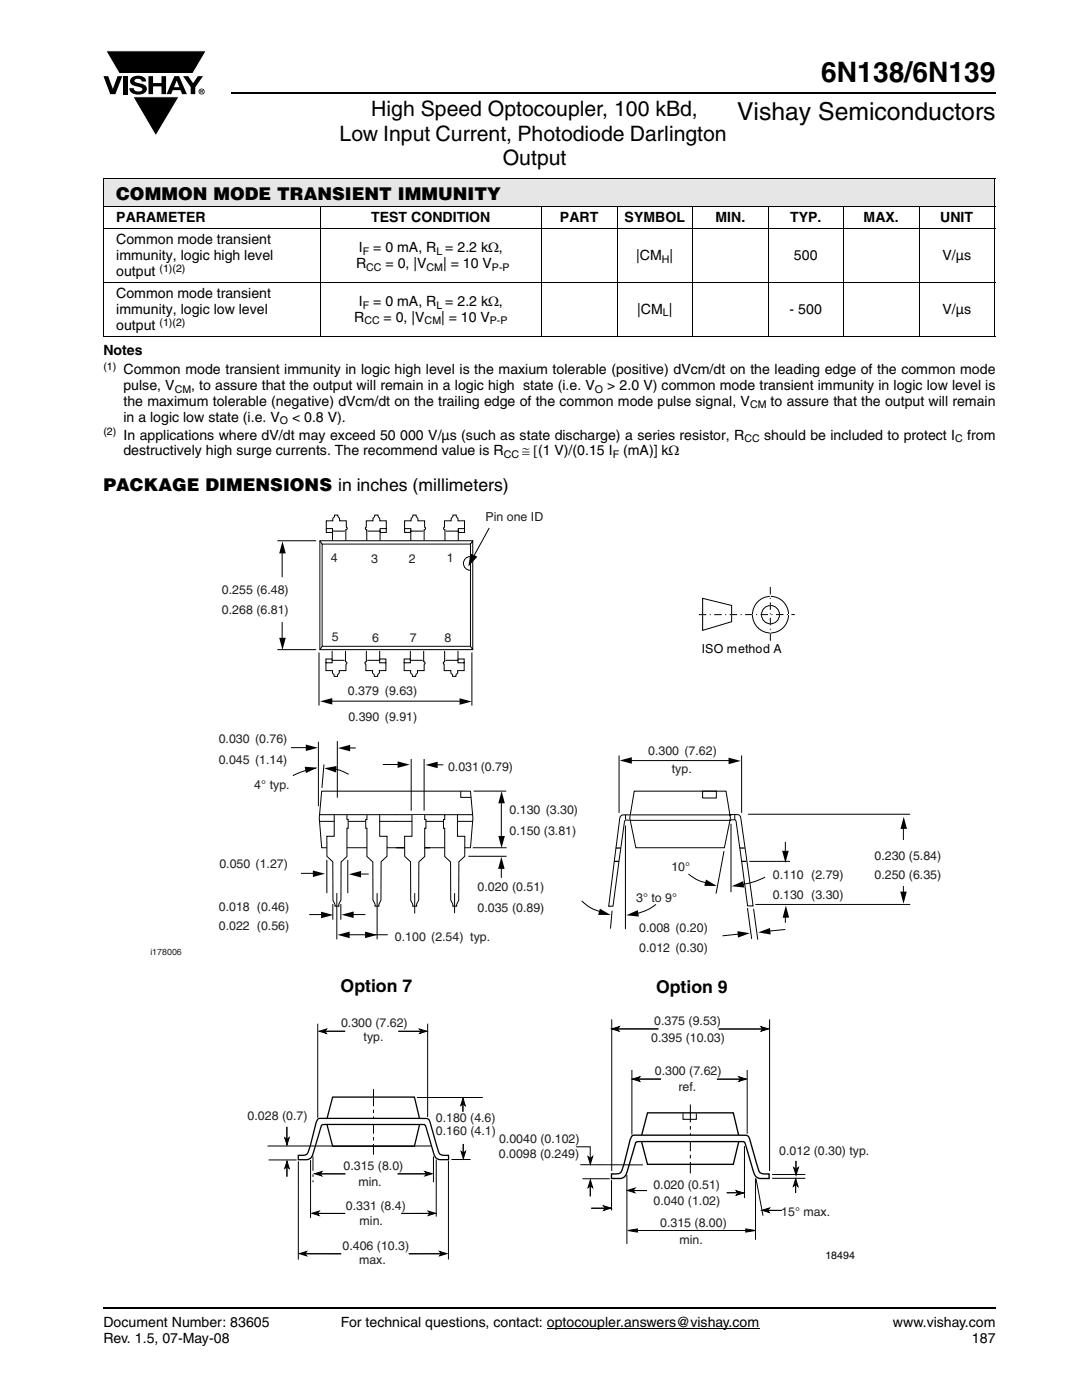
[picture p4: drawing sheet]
<svg xmlns="http://www.w3.org/2000/svg" width="216mm" height="279mm" viewBox="0 0 216 279" stroke-linecap="round" stroke-linejoin="round" font-family="sans-serif">
<path d="M109.1 265.1h42.4" fill="none" stroke="#000" stroke-width=".2"/>
<path d="M20.6 261h178" fill="none" stroke="#000" stroke-width=".36"/>
<path d="M20.6 10.1h20.7v17.2h-20.7z" fill="#fff"/>
<g fill="#000">
<path d="M20.6 15.2h1l.9 2.5 1-2.5h.9l-1.4 3.6h-1zM21.1 10.1h20.1l-2.7 4.6h-14.7zM24.6 15.2h.9v3.6h-.9zM26.3 15.5a2.1 2.1 0 0 1 2.8 .3l.1 .5h-.9a.79 .79 0 0 0-.7-.6 .79 .79 0 0 0-.8 .4l.3 .3 1 .3a1.08 1.08 0 0 1 1.2 1 1.08 1.08 0 0 1-1.1 1.1 1.73 1.73 0 0 1-2.4-1.2h.9a.96 .96 0 0 0 .8 .7 .96 .96 0 0 0 .9-.5 1.31 1.31 0 0 0-1.2-.6 1.03 1.03 0 0 1-1.1-.5 1.03 1.03 0 0 1 .2-1.2zM29.6 15.2h.9v1.4h1.7v-1.4h.9v3.6h-.9v-1.6h-1.7v1.6h-.9zM26.5 19.3h9.2l-4.6 7.8zM36.5 15.2h1.1l.9 1.4 1-1.4h1l-1.5 2.2v1.4h-.9v-1.4z"/>
<path d="M35.3 16.1l-.6 1.3h1.1zM34.8 15.2h.9l1.6 3.6h-1l-.3-.8h-1.5l-.3 .8h-1z"/>
<path d="M40.1 18v.2h.2v-.1zM40 17.9l.4 .1 .1 .1-.2 .2 .2 .3-.3-.3-.1 .3h-.1zM39.8 18.3a.46 .46 0 0 0 .9 0 .46 .46 0 0 0-.9 0zM39.6 18.3a.6 .6 0 0 1 1.2 0 .6 .6 0 0 1-1.2 0z"/>
</g>
<path d="M21.1 10.1h20.1l-2.7 4.6h-14.7zM26.5 19.3h9.2l-4.6 7.8z" fill="none" stroke="#fff" stroke-width=".2"/>
<path d="M46.1 18.6h152.5" fill="none" stroke="#000" stroke-width=".36"/>
<path d="M20.6 35.7h177.9v5.5h-177.9z" fill="#e6e6e6"/>
<g fill="#fff">
<path d="M20.6 41.2h43.3v4.4h-43.3z"/>
<path d="M63.9 41.2h44.2v4.4h-44.2z"/>
<path d="M108.1 41.2h15v4.4h-15z"/>
<path d="M123.1 41.2h15.1v4.4h-15.1z"/>
<path d="M138.2 41.2h15v4.4h-15z"/>
<path d="M153.2 41.2h15.1v4.4h-15.1z"/>
<path d="M168.3 41.2h15.1v4.4h-15.1z"/>
<path d="M183.4 41.2h15.1v4.4h-15.1z"/>
</g>
<g fill="none" stroke="#000" stroke-width=".2">
<path d="M20.6 35.7h177.9M20.6 35.8v31.2M198.5 35.8v31.2M20.6 41.2h177.9M20.6 45.6h177.9M20.6 56.4h177.9M63.9 41.1v26.1M108.1 41.1v26.1M123.1 41.1v26.1M138.2 41.1v26.1M153.2 41.1v26.1M168.3 41.1v26.1"/>
<path d="M183.4 41.1v26.1M20.6 67.1h177.9"/>
</g>
<path d="M30 101.9h157.8v89.2h-157.8z" fill="#fff"/>
<path d="M64.2 157.9h29.7l.5 5.4-.5 5.9h-29.7l-.5-5.9zM63.7 163.9h15.4" fill="none" stroke="#000" stroke-width=".2"/>
<path d="M73.2 162.7h2.6v4.2h1.4v4l-1.2 1.1v7.7l-.4 .8v.4h-.8v-.5l-.4-.8v-7.6l-1.2-1.1v-5.6h-.2v-1.8h.2z" fill="#fff"/>
<path d="M73.2 162.7v.8h-.2v1.8h.2v5.6l1.2 1.1v7.6l.4 .8v.5h.8v-.4l.4-.8v-7.7l1.2-1.1v-4h-1.4v-4.2" fill="none" stroke="#000" stroke-width=".2"/>
<path d="M66.7 162.7h2.5v.8h.3v1.8h-.3v5.6l-1.1 1.1-.1 7.6-.4 .8v.5h-.8v-.4l-.4-.8v-7.7l-1.2-1.1v-4h1.5z" fill="#fff"/>
<g fill="none" stroke="#000" stroke-width=".2">
<path d="M55.3 107.9h7.8M56.3 109.4v5.8M63.8 107.9h30.5v21.7h-30.5zM63.8 107.9l.5 .7M64.3 108.6h29.6v20.4h-29.6zM93.8 111.1a1.37 1.37 0 0 0-1.3 1.3 1.37 1.37 0 0 0 1.3 1.4M94.3 108l-.4 .6M97.6 105.4l-3.6 6.6M55.3 129.6h7.8M56.3 124.1v4.1M63.7 130.2v10.6M64.3 129l-.5 .6"/>
<path d="M65.2 139.9h27.5M93.9 129l.4 .6M94.2 130.2v10.6M58.1 149.2h3.2M63.1 153.3l-2.2 .5-2.5 1M63.5 148v12.9M65.1 153.4l2.6 .3 1.8 .8M67.3 147.9v11.3M69.3 149.3h1.7M91.9 157.9v1.2h2.1M94.5 157.9h6.5M100 159.2v8.7"/>
<path d="M123.5 150.8v11.4M125.2 151.8h20.9M126.6 157.9h18.3l.9 5.4-1.3 5.9h-17.6l-1.2-5.9zM140.2 157.9h2.7v1.4h-2.7zM148 150.8v11.4M63.7 162.6h15.4M66.7 162.7v4.2h-1.5v4l1.2 1.1v7.7l.4 .8v.4h.8v-.5l.4-.8 .1-7.6 1.1-1.1v-5.6h.3v-1.8h-.3v-.8M67.2 178.2v9.3M75.2 178.2v9.3M79 163.9h15.3M93.5 170.9h7.6M94.3 169.2h6.8"/>
<path d="M100 172.4v2.8M116.1 179.8l1.5 1.3 2.5 .9M124.8 164.8v20.6M125.7 162.6h-.7a1 1 0 0 0-1.4 1.2l-2.1 17.1 .8-.1 2.3-16.9a.81 .81 0 0 1 1-.2h.1M125.8 163.7h20.1M125.9 162.6h20.1M137.4 174.4l1.6 1.2 2.6 .7M144.5 169.9l-1.6 8.4M145.8 162.6h.7a1 1 0 0 1 1.4 1.1l2.4 17.1h-1.1l-2.3-17a.81 .81 0 0 0-1-.2h-.1M145.9 164.4v13.7M149.5 171.9h8.1M152.7 175.1l-2.2 .9-3 .6"/>
<path d="M156.7 168v3.1M61.7 182.5h2.7M66.4 180.4v3.1M68 180.4v3.1M68.7 186.5h8.7M70.3 182.5h2.6M122.1 181.7l-.3 3.6M130.9 180.5l-1.5 1-2.4 .8M149.2 181.2l.8 6.2M150.4 181.4l.8 6.1M150.7 180.5h30.9M156.7 181.9v2.3"/>
</g>
<g fill="#000">
<path d="M56.4 108l.6 2.4h-1.3zM93.9 110.5l1.4 .6-1.8 1.9zM55.7 127.3h1.3l-.6 2.4zM60.8 153l2.5 .2-2.3 1.1zM61 148.6l2.4 .6-2.4 .7zM63.9 140l2.4-.7v1.3zM64.7 153.3l2.5-.4-.1 1.3zM67.4 149.3l2.5-.7v1.3zM91.7 139.4l2.4 .6-2.4 .7zM123.6 151.8l2.5-.7v1.3zM145.4 151.2l2.4 .7-2.4 .6zM100 171l.7 2.4h-1.3z"/>
<path d="M100.1 157.9l.6 2.4h-1.3zM99.4 166.8h1.3l-.6 2.5zM140.9 175.5l2.1 1.3h-2.5zM146 176.9l2.3-1.1 .2 1.3zM156.1 169.8h1.3l-.7 2.4zM64.1 182l2.4 .6-2.4 .6zM67.3 186.6l2.5-.7v1.3zM68.1 182.6l2.5-.7v1.3zM72.8 185.9l2.5 .7-2.5 .6zM119.7 181.3l2.2 1.3h-2.6zM125 182.7l2.3-1.1 .2 1.3zM156.8 180.7l.7 2.4h-1.3z"/>
</g>
<path d="M79.1 169.2h6.7M122.5 171.9h1M122.9 169.2h.9M147.6 169.2h1M147.9 171.9h1" fill="none" stroke="#000" stroke-width=".25"/>
<path d="M88.7 162.7h2.6v4.2h1.4v4l-1.1 1.1-.1 7.7-.4 .8v.4h-.7v-.5l-.5-.8v-7.6l-1.2-1.1v-5.6h-.2v-1.8h.2z" fill="#fff"/>
<path d="M79 162.6h15.3M88.7 162.7v.8h-.2v1.8h.2v5.6l1.2 1.1v7.6l.5 .8v.5h.7v-.4l.4-.8 .1-7.7 1.1-1.1v-4h-1.4v-4.2M124.8 162.6v1M146.6 162.6v1M149.3 162.5h32.3M180.3 164.9v13.8M148.1 186.3l-3.9 .5M156.7 185.5l-4.2 .4" fill="none" stroke="#000" stroke-width=".2"/>
<path d="M179.6 177.9h1.3l-.6 2.5zM180.3 163l.7 2.4h-1.3zM147.1 185.8l2.5 .4-2.3 .9zM151.3 186.1l2.3-.9 .2 1.3z" fill="#000"/>
<path d="M179.7 167.7h1.1v9.1h-1.1z" fill="#fff"/>
<g fill="none" stroke="#000" stroke-width=".2">
<path d="M65.1 105.5v.8h1.2M66.3 106h2.5M66.3 107.9v-2.4h-1.2v-1.6h1.3v-.4l.3-.4 .1-.3h.6v.3l.4 .4v.4h1.3v1.2l.2 .3v.2l-.3 .1v2.2M73.2 107.9v-2.2l-.3-.1v-.2l.2-.3v-1.2h1.3v-.4l.3-.4 .1-.3h.6l.1 .3 .3 .4v.4h1.3v1.6h-1.3v2.4M73.4 106h2.5M77.1 105.5v.8h-1.2M80.7 105.5v.8h1.2M81.9 106h2.5M82 107.9v-2.4h-1.3v-1.6h1.3v-.4l.3-.4 .1-.3h.6l.1 .3 .3 .4v.4h1.3v1.2l.2 .3v.2l-.3 .1v2.2M88.8 107.9v-2.2l-.3-.1v-.2l.2-.3v-1.2h1.3v-.4l.3-.4 .1-.3h.6l.1 .3 .3 .4v.4h1.3v1.6h-1.3v2.4M89 106h2.5M92.7 105.5v.8h-1.2"/>
<path d="M66.2 131.5h-1.2v.8M66.2 131.8h2.6M66.3 129.9v2.4h-1.3v1.5h1.3v.5l.4 .3v.4h.6l.1-.3 .3-.4v-.5h1.3v-1.1l.2-.3v-.2l-.3-.1v-2.2M73.1 129.9v2.2l-.2 .1-.1 .2 .2 .3v1.1h1.3v.5l.4 .4v.3h.6l.1-.4 .3-.3v-.5h1.3v-1.5h-1.2v-2.4M73.3 131.8h2.5M75.8 131.5h1.2v.8M81.8 131.5h-1.2v.8M81.8 131.8h2.6M81.9 129.9v2.4h-1.3v1.5h1.3v.5l.4 .3v.4h.6l.1-.3 .3-.4v-.5h1.3v-1.1l.2-.3v-.2l-.3-.1v-2.2M88.7 129.9v2.2l-.2 .1-.1 .2 .2 .3v1.1h1.4v.5l.3 .4v.3h.7v-.4l.3-.3v-.5h1.3v-1.5h-1.2v-2.4M88.9 131.8h2.5M91.4 131.5h1.2v.8"/>
</g>
<path d="M82.2 162.7h2.5v.8h.3v1.8h-.3v5.6l-1.1 1.1-.1 7.6-.4 .8v.5h-.7v-.4l-.4-.8-.1-7.7-1.1-1.1-.1-4h1.5z" fill="#fff"/>
<path d="M64.6 152.6l-.4 4.6M76.4 152.6h3.2M82 151.5v10.3M84.6 151.5v10.3M86.8 152.6h1.7M60.1 174.3h2.6M65.2 171.6v6.6M69.4 171.6v6.6M70.9 174.4h2.7M82.2 162.7v4.2h-1.5l.1 4 1.1 1.1 .1 7.7 .4 .8v.4h.7v-.5l.4-.8 .1-7.6 1.1-1.1v-5.6h.3v-1.8h-.3v-.8M82.7 178.2v4.1M90.7 178.2v4" fill="none" stroke="#000" stroke-width=".2"/>
<path d="M79.3 151.9l2.5 .7-2.5 .6zM84.9 152.7l2.4-.7v1.3zM62.4 173.7l2.5 .7-2.5 .6zM69.6 174.5l2.4-.7v1.3z" fill="#000"/>
<path d="M140.2 119.4l5.8 1.4v3.3l-5.8 1.7z" fill="#fff"/>
<path d="M140.2 119.4l5.8 1.4v3.3l-5.8 1.7z" fill="none" stroke="#000" stroke-width=".2"/>
<circle cx="153.7" cy="122.7" r="3.6" fill="#fff"/>
<circle cx="153.7" cy="122.7" r="3.6" fill="none" stroke="#000" stroke-width=".2"/>
<circle cx="153.7" cy="122.7" r="1.81" fill="#fff"/>
<circle cx="153.7" cy="122.7" r="1.81" fill="none" stroke="#000" stroke-width=".2"/>
<path d="M139.4 122.7h19.2z" fill="#fff"/>
<path d="M139.4 122.7h19.2" fill="none" stroke="#000" stroke-width=".2" stroke-dasharray="1.5 .7 .2 .7" stroke-linecap="butt"/>
<path d="M153.7 117.1v10.8z" fill="#fff"/>
<path d="M153.7 127.9v-10.8" fill="none" stroke="#000" stroke-width=".2" stroke-dasharray="1.5 .7 .2 .7" stroke-linecap="butt"/>
<path d="M49.4 194.9h124.1v57.9h-124.1z" fill="#fff"/>
<path d="M66.4 219h16.3l1.2 4.8-1.2 4.9h-16.3l-1.3-4.9z" fill="none" stroke="#000" stroke-width=".26"/>
<path d="M63.4 204.3v18.8M63.7 205.8l1.5-.4-.4 .4 .3 .4zM64.6 205.8h4.3M79.5 205.8h4.6M83.7 205.4l1.5 .4-1.5 .4 .4-.4zM62.8 234.2l1.4-.4-.3 .4 .3 .5zM63.6 234.3h5.3M79.3 234.3h6.1M84.8 233.8l1.4 .4-1.4 .5 .4-.5zM86.5 230.8v5.1" fill="none" stroke="#000" stroke-width=".2"/>
<path d="M63.7 205.8l1.5-.4-.4 .4 .3 .4zM83.7 205.4l1.5 .4-1.5 .4 .4-.4zM62.8 234.2l1.4-.4-.3 .4 .3 .5zM84.8 233.8l1.4 .4-1.4 .5 .4-.5z" fill="#000"/>
<path d="M74.5 217.4v13.1" fill="none" stroke="#000" stroke-width=".2" stroke-dasharray="3.4 .7 .7 .7" stroke-linecap="butt"/>
<path d="M63.5 223.3l.2-.1h21.5a.93 .93 0 0 1 .6 .9l1.7 5.8a.95 .95 0 0 0 1.1 .7h.9v.8h-1.7a1.64 1.64 0 0 1-1.3-1.5l-1.4-4.7-.4-.8h-20l-.4 .1-.2 .3-1.7 5.7a1.22 1.22 0 0 1-1.1 .9h-1.8v-.8a1.58 1.58 0 0 0 2-.7l1.6-5.9z" fill="#fff"/>
<path d="M63.5 223.3l.2-.1h21.5a.93 .93 0 0 1 .6 .9l1.7 5.8a.95 .95 0 0 0 1.1 .7h.9v.8h-1.7a1.64 1.64 0 0 1-1.3-1.5l-1.4-4.7-.4-.8h-20l-.4 .1-.2 .3-1.7 5.7a1.22 1.22 0 0 1-1.1 .9h-1.8v-.8a1.58 1.58 0 0 0 2-.7l1.6-5.9z" fill="none" stroke="#000" stroke-width=".26"/>
<g fill="none" stroke="#000" stroke-width=".2">
<path d="M83.2 219h13.1M85.3 204.3v18.6M92.4 219.9v2M92.4 219.2l.4 1.4-.4-.3-.5 .3zM122 205.3l1.6-.4-.4 .4 .3 .5zM123 205.3h8.4M126.1 213.5v12.9M126.2 215.4l1.5-.5-.4 .5 .4 .4zM127.1 215.4h4.8M143.1 215.4h4.9M143.4 205.4h9M147.4 214.9l1.5 .5-1.5 .4 .4-.4z"/>
<path d="M151.8 204.9l1.6 .4-1.5 .5 .3-.5zM53.4 228.7h32.7M56.8 227.1l.5 .3 .4-.4-.4 1.5zM57.2 224.9v2.6M57.3 232.4v2.4M57.3 231.7l.4 1.5-.4-.4-.5 .4zM59.2 231.5h-5.6M59.5 231.8v19.6M62 231.5v11.6M87 231.4v11.4M89.5 231.7v19.7M92 229.8l.5 .3 .4-.3-.4 1.4z"/>
<path d="M92.4 228.3v2M93.9 231.4h-3.8M146.9 237.6l1.5 .5-1.5 .4 .4-.4zM150.8 235.2v12.2M59.7 250.2l1.5-.4-.4 .4 .4 .4zM60.5 250.2h7.6M62.2 242.1l1.5-.4-.4 .4 .4 .5zM63 242.2h5.9M80.1 242.2h6M81.6 250.2h6.8M85.4 241.7l1.5 .4-1.4 .5 .3-.5zM87.7 249.8l1.5 .4-1.5 .4 .4-.4z"/>
<path d="M125.3 245.6l1.9-.3v.6zM127.2 245.6h22.7M148.8 245.3l1.9 .3-1.9 .3z"/>
</g>
<path d="M62.5 230.8v5.1" fill="none" stroke="#000" stroke-width=".2" stroke-dasharray="2.9 .7 .5 .7" stroke-linecap="butt"/>
<g fill="#000">
<path d="M92.4 219.9v2zM92.4 219.2l.4 1.4-.4-.3-.5 .3zM122 205.3l1.6-.4-.4 .4 .3 .5zM126.2 215.4l1.5-.5-.4 .5 .4 .4zM147.4 214.9l1.5 .5-1.5 .4 .4-.4zM151.8 204.9l1.6 .4-1.5 .5 .3-.5zM56.8 227.1l.5 .3 .4-.4-.4 1.5zM57.3 231.7l.4 1.5-.4-.4-.5 .4zM92 229.8l.5 .3 .4-.3-.4 1.4zM146.9 237.6l1.5 .5-1.5 .4 .4-.4zM59.7 250.2l1.5-.4-.4 .4 .4 .4zM62.2 242.1l1.5-.4-.4 .4 .4 .5z"/>
<path d="M85.4 241.7l1.5 .4-1.4 .5 .3-.5zM87.7 249.8l1.5 .4-1.5 .4 .4-.4zM125.3 245.6l1.9-.3v.6zM148.8 245.3l1.9 .3-1.9 .3z"/>
</g>
<path d="M129.2 222.1h17.1l1.2 5.1-1.2 5.2h-17.1l-1.3-5.2z" fill="none" stroke="#000" stroke-width=".27"/>
<path d="M137.8 220.4v13.8" fill="none" stroke="#000" stroke-width=".2" stroke-dasharray="3.6 .7 .7 .7" stroke-linecap="butt"/>
<path d="M126.2 226.7l.2-.2 22.5 .1a.97 .97 0 0 1 .7 .9l1.8 6a1 1 0 0 0 1.1 .8h1v.9h-1.9a1.78 1.78 0 0 1-1.3-1.7l-1.5-4.9a.68 .68 0 0 0-.8-.8l-20.9 .1-.3 .3-1.7 5.7a1.51 1.51 0 0 1-1.3 1.3h-1.8v-.9a1.66 1.66 0 0 0 2.1-.8l1.6-6.1z" fill="#fff"/>
<path d="M126.2 226.7l.2-.2 22.5 .1a.97 .97 0 0 1 .7 .9l1.8 6a1 1 0 0 0 1.1 .8h1v.9h-1.9a1.78 1.78 0 0 1-1.3-1.7l-1.5-4.9a.68 .68 0 0 0-.8-.8l-20.9 .1-.3 .3-1.7 5.7a1.51 1.51 0 0 1-1.3 1.3h-1.8v-.9a1.66 1.66 0 0 0 2.1-.8l1.6-6.1z" fill="none" stroke="#000" stroke-width=".27"/>
<g fill="none" stroke="#000" stroke-width=".2">
<path d="M122.1 203.4v30.3M149.1 213.5v12.8M153.6 203.4v30.3M115 228.9h2.8v2.2M115.8 232.4l12.5 .1M117.3 230.8l.5 .4 .5-.4-.5 1.5zM117.8 236.2v2.6M117.8 235.5l.5 1.5-.5-.4-.5 .4zM121.7 235.2h-5.5M122 235.5v6.1M125.1 234.5v13.7M125.2 237.6l1.5-.5-.4 .5 .4 .4z"/>
<path d="M126 237.6h3.1M136.3 222.2v1.2h2.6v-1.2M145 238h2.5M148.5 228.7v10.4M150.8 235.2l1.5 7.4M158.4 233l.4 .4 .5-.4-.5 1.5zM158.8 236v2.1M158.8 235.3l.4 1.5-.4-.4-.5 .4zM158.8 231.7v2.1M160.7 235.2h-6.6M160.7 234.4h-6.6M118 241.1h3.1"/>
<path d="M120.4 240.6l1.5 .5-1.4 .5 .3-.5zM152 241.5l1.5-.4-.4 .4 .4 .5zM156 241.6h-3h3"/>
</g>
<path d="M117.3 230.8l.5 .4 .5-.4-.5 1.5zM117.8 235.5l.5 1.5-.5-.4-.5 .4zM125.2 237.6l1.5-.5-.4 .5 .4 .4zM158.8 235.3l.4 1.5-.4-.4-.5 .4zM158.4 233l.4 .4 .5-.4-.5 1.5zM120.4 240.6l1.5 .5-1.4 .5 .3-.5zM152 241.5l1.5-.4-.4 .4 .4 .5z" fill="#000"/>
<text font-size="5.6" x="163.9" y="16.4">6N138/6N139</text>
<text font-size="4.9" x="147.1" y="24">Vishay Semiconductors</text>
<g font-size="4.2">
<text x="74.1" y="23.1">High Speed Optocoupler, 100 kBd,</text>
<text x="67.8" y="28.1">Low Input Current, Photodiode Darlington</text>
<text x="100.3" y="33">Output</text>
</g>
<g font-size="3.5">
<text x="23.2" y="39.8">COMMON MODE TRANSIENT IMMUNITY</text>
<text x="20.6" y="98.1">PACKAGE DIMENSIONS in inches (millimeters)</text>
<text x="68" y="198">Option 7</text>
<text x="130.9" y="198.1">Option 9</text>
</g>
<g font-size="2.8">
<text x="23.2" y="44.3">PARAMETER</text>
<text x="74.1" y="44.3">TEST CONDITION</text>
<text x="111.7" y="44.3">PART</text>
<text x="124.6" y="44.3">SYMBOL</text>
<text x="142.7" y="44.3">MIN.</text>
<text x="157.6" y="44.3">TYP.</text>
<text x="172.3" y="44.3">MAX.</text>
<text x="187.6" y="44.3">UNIT</text>
<text x="23.2" y="48.7">Common mode transient</text>
<text x="23.2" y="51.9">immunity, logic high level</text>
<text x="71.1" y="53.5">R</text>
<text x="71.6" y="50.3">I</text>
<text x="74.5" y="50.3">= 0 mA, R = 2.2 kΩ,</text>
<text x="76.9" y="53.5">= 0, |V</text>
<text x="88.4" y="53.5">| = 10 V</text>
<text x="127" y="51.9">|CM |</text>
<text x="158.4" y="51.9">500</text>
<text x="188.1" y="51.9">V/µs</text>
<text x="23.2" y="55.1">output</text>
<text x="23.2" y="59.5">Common mode transient</text>
<text x="23.2" y="62.7">immunity, logic low level</text>
<text x="23.2" y="65.8">output</text>
<text x="70.7" y="64.2">R</text>
<text x="71.6" y="61.1">I</text>
<text x="74.5" y="61.1">= 0 mA, R = 2.2 kΩ,</text>
<text x="76.5" y="64.2">= 0, |V</text>
<text x="88" y="64.2">| = 10 V</text>
<text x="127.1" y="62.7">|CM |</text>
<text x="157.6" y="62.7">- 500</text>
<text x="188.1" y="62.7">V/µs</text>
<text x="20.6" y="70.8">Notes</text>
<text x="24.6" y="77.8">pulse, V</text>
<text x="24.6" y="74.7">Common mode transient immunity in logic high level is the maxium tolerable (positive) dVcm/dt on the leading edge of the common mode</text>
<text x="38.2" y="77.8">, to assure that the output will remain in a logic high state (i.e. V</text>
<text x="121.2" y="77.8">&gt; 2.0 V) common mode transient immunity in logic low level is</text>
<text x="24.6" y="81">the maximum tolerable (negative) dVcm/dt on the trailing edge of the common mode pulse signal, V</text>
<text x="153.8" y="81">to assure that the output will remain</text>
<text x="24.6" y="84.2">in a logic low state (i.e. V</text>
<text x="24.6" y="87.7">In applications where dV/dt may exceed 50 000 V/µs (such as state discharge) a series resistor, R</text>
<text x="58.3" y="84.2">&lt; 0.8 V).</text>
<text x="152.5" y="87.7">should be included to protect I</text>
<text x="193" y="87.7">from</text>
<text x="24.6" y="90.9">destructively high surge currents. The recommend value is R</text>
<text x="104.2" y="90.9">≅ [(1 V)/(0.15 I</text>
<text x="124.3" y="90.9">(mA)] kΩ</text>
<text x="20.6" y="264.9">Document Number: 83605</text>
<text x="20.6" y="268.1">Rev. 1.5, 07-May-08</text>
<text x="68" y="264.9">For technical questions, contact: optocoupler.answers@vishay.com</text>
<text x="178.2" y="264.9">www.vishay.com</text>
<text x="194" y="268.1">187</text>
</g>
<g font-size="2.5" fill="#231f20">
<text x="96.9" y="104">Pin one ID</text>
<text x="66" y="112.1">4</text>
<text x="74.1" y="112.3">3</text>
<text x="81.6" y="112.4">2</text>
<text x="89.2" y="112.3">1</text>
<text x="44.3" y="118.5">0.255 (6.48)</text>
<text x="44.3" y="122.6">0.268 (6.81)</text>
<text x="66.2" y="128">5</text>
<text x="74.3" y="128.2">6</text>
<text x="81.8" y="128.1">7</text>
<text x="88.7" y="128.1">8</text>
<text x="69.4" y="138.6">0.379 (9.63)</text>
<text x="69.5" y="143.8">0.390 (9.91)</text>
<text x="43.7" y="148.3">0.030 (0.76)</text>
<text x="43.7" y="152.4">0.045 (1.14)</text>
<text x="89.4" y="153.9">0.031(0.79)</text>
<text x="129.3" y="150.7">0.300 (7.62)</text>
<text x="134.1" y="154.3">typ.</text>
<text x="50.7" y="157.5">4° typ.</text>
<text x="101.7" y="162.5">0.130 (3.30)</text>
<text x="101.7" y="166.7">0.150 (3.81)</text>
<text x="43.8" y="173.2">0.050 (1.27)</text>
<text x="134" y="173.8">10°</text>
<text x="174.5" y="171.6">0.230 (5.84)</text>
<text x="95.3" y="177.8">0.020 (0.51)</text>
<text x="126.9" y="180">3° to 9°</text>
<text x="154.2" y="175.4">0.110 (2.79)</text>
<text x="154.2" y="179.5">0.130 (3.30)</text>
<text x="174.5" y="175.4">0.250 (6.35)</text>
<text x="43.7" y="181.8">0.018 (0.46)</text>
<text x="43.7" y="185.6">0.022 (0.56)</text>
<text x="95.3" y="181.9">0.035 (0.89)</text>
<text x="127.6" y="185.9">0.008 (0.20)</text>
<text x="78.8" y="187.8">0.100 (2.54) typ.</text>
<text x="127.6" y="190.1">0.012 (0.30)</text>
<text x="68" y="205">0.300 (7.62)</text>
<text x="72.6" y="207.7">typ.</text>
<text x="130" y="207.9">0.395 (10.03)</text>
<text x="130.5" y="204.6">0.375 (9.53)</text>
<text x="130.7" y="214.6">0.300 (7.62)</text>
<text x="135.4" y="217.7">ref.</text>
<text x="49.4" y="223.5">0.028 (0.7)</text>
<text x="87" y="223.9">0.180 (4.6)</text>
<text x="87" y="226.4">0.160 (4.1)</text>
<text x="68.6" y="233.6">0.315 (8.0)</text>
<text x="99.5" y="231.2">0.0098 (0.249)</text>
<text x="99.6" y="228.1">0.0040 (0.102)</text>
<text x="155.5" y="230.5">0.012 (0.30) typ.</text>
<text x="71.5" y="236.6">min.</text>
<text x="130.4" y="237.4">0.020 (0.51)</text>
<text x="69" y="241.5">0.331 (8.4)</text>
<text x="71.8" y="244.4">min.</text>
<text x="130.4" y="240.5">0.040 (1.02)</text>
<text x="131.7" y="244.8">0.315 (8.00)</text>
<text x="155.9" y="242.6">15° max.</text>
<text x="68.4" y="249.4">0.406 (10.3)</text>
<text x="135.6" y="248.2">min.</text>
<text x="71.7" y="252.3">max.</text>
</g>
<text font-size="2.5" x="140" y="130.3">ISO method A</text>
<g font-size="2.1">
<text x="72.4" y="50.8">F</text>
<text x="73.1" y="54">CC</text>
<text x="85.1" y="54">CM</text>
<text x="87.1" y="50.8">L</text>
<text x="98.2" y="54">P-P</text>
<text x="132.1" y="52.4">H</text>
<text x="31.8" y="54.2">(1)(2)</text>
<text x="31.8" y="65">(1)(2)</text>
<text x="72.4" y="61.6">F</text>
<text x="72.7" y="64.7">CC</text>
<text x="84.7" y="64.7">CM</text>
<text x="87.1" y="61.6">L</text>
<text x="97.8" y="64.7">P-P</text>
<text x="132.2" y="63.2">L</text>
<text x="20.6" y="73.8">(1)</text>
<text x="34.9" y="78.3">CM</text>
<text x="118.7" y="78.3">O</text>
<text x="149.7" y="81.5">CM</text>
<text x="20.6" y="86.9">(2)</text>
<text x="55.8" y="84.7">O</text>
<text x="148.5" y="88.2">CC</text>
<text x="190.6" y="88.2">C</text>
<text x="100.5" y="91.4">CC</text>
<text x="122.3" y="91.4">F</text>
<text x="164.7" y="251.2">18494</text>
</g>
<text font-size="1.8" fill="#231f20" x="30" y="190.7">i178006</text>
</svg>
